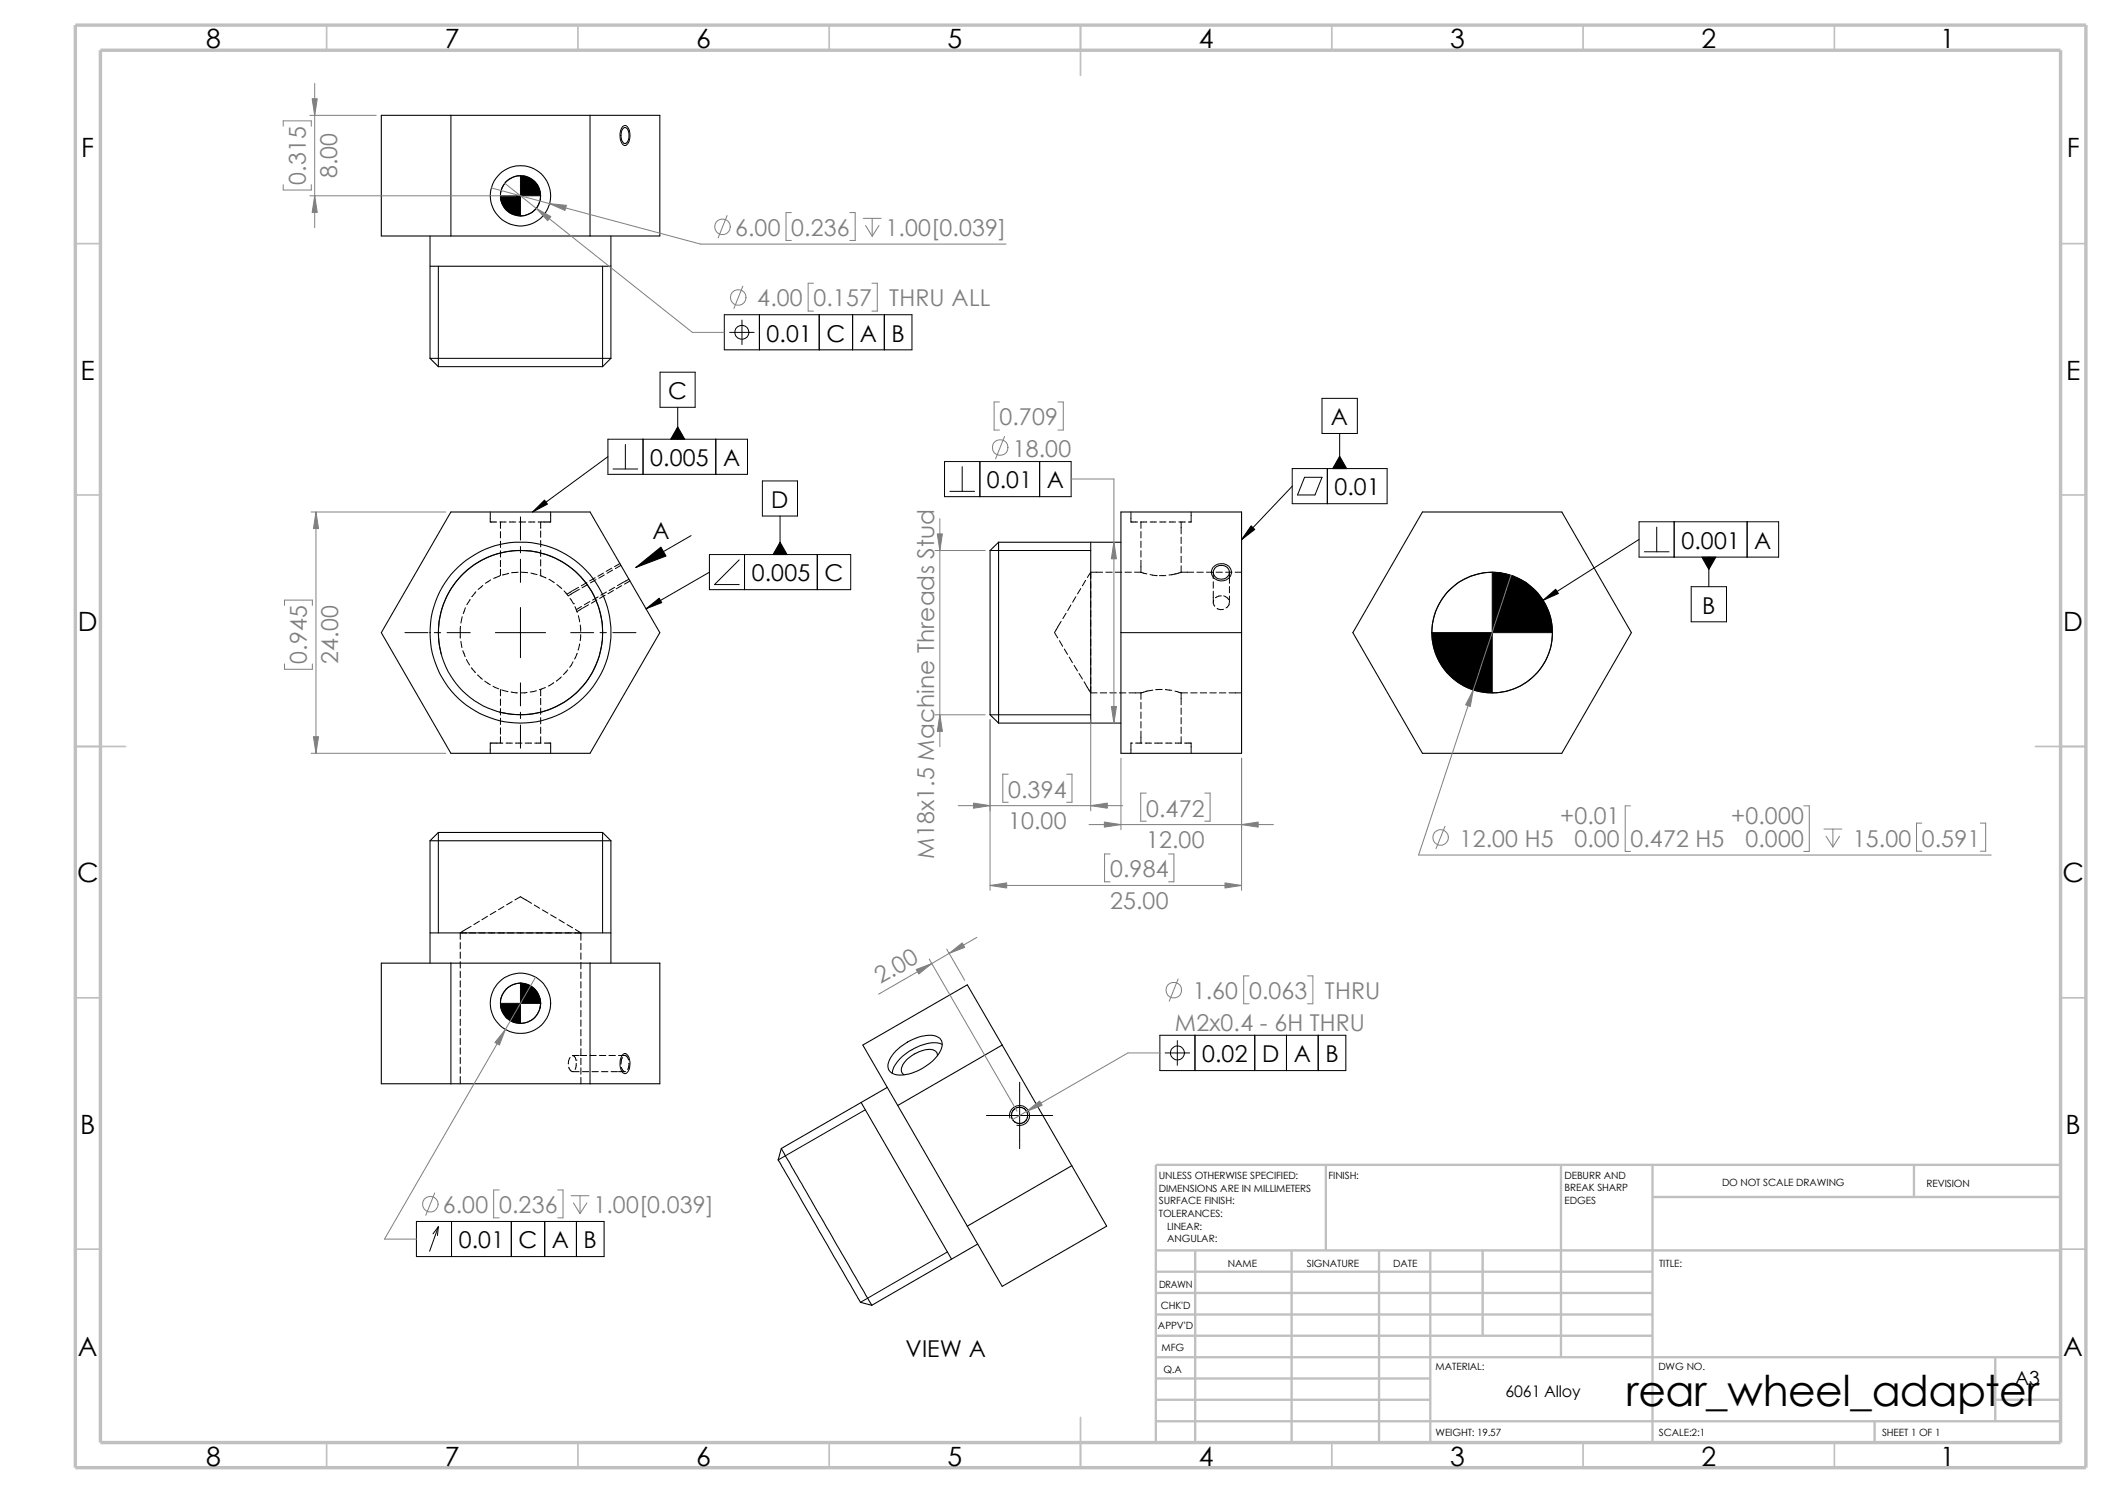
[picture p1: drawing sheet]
<svg xmlns="http://www.w3.org/2000/svg" width="420mm" height="297mm" viewBox="0 0 420 297" stroke-linecap="round" stroke-linejoin="round" font-family="sans-serif">
<g fill="none" stroke="#c0c0c0" stroke-width=".34">
<path d="M65 5v5M115 5v5M165 5v5M215 5v10M265 5v5M315 5v5M365 5v5M15 48.5h5M410 48.5h5M15 98.5h5M410 98.5h5M15 148.5h10"/>
<path d="M405 148.5h10M15 198.5h5M410 198.5h5M15 248.5h5M410 248.5h5M65 287v5M115 287v5M165 287v5M215 282v10M265 287v5M315 287v5M365 287v5"/>
</g>
<g fill="none" stroke="#c0c0c0" stroke-width=".47">
<path d="M263.8 231.7v17.1M310.6 231.7v38.3M328.8 231.7v55.3M328.8 238.1h81.2M380.8 231.7v6.4M410 231.7h-180v55.3M230 248.8h180M230 257.2h98.8M230 253h98.8M237.8 248.8v38.2M257 248.8v38.2M274.4 248.8v38.2"/>
<path d="M284.6 248.8v38.2M295 248.8v16.9M230 265.7h98.8M230 261.5h98.8M230 278.5h54.6M230 274.2h54.6M230 270h180M397 278.5h13M397 270v12.7M230 282.7h180M373 282.7v4.3"/>
</g>
<path d="M15 5h400v287h-400zM20 10h390v277h-390z" fill="none" stroke="#c0c0c0" stroke-width=".68" stroke-linecap="butt"/>
<g fill="none" stroke="#000" stroke-width=".2">
<path d="M103.5 35a3.9 3.9 0 0 0-3.9 3.9M107.6 38.9a4 4 0 0 1-4.1 4.1M123.9 25.1l.3-.1a1.04 1.04 0 0 1 1 1 3 3 0 0 1-.6 2.9l-.3 .1a2.15 2.15 0 0 1-.9-2.5l.3-1zM87.2 53v19.9M119.9 53v19.9M131.3 74h7v7h-7zM144.1 62.6h37.3v7h-37.3zM145.2 66.1h4.8M147.6 63.7v4.8M151.1 62.6v7M163 62.6v7M169.6 62.6v7"/>
<path d="M175.9 62.6v7M263 79.2h7v7h-7zM120.9 87.4h27.8v7h-27.8zM120.9 90.8l-14.9 11.1M122 93.3h4.9M124.4 88.4v4.9M127.9 87.4v7M134.8 81v6.4M142.4 87.4v7M151.7 95.7h7v7h-7zM187.9 91.8h25.2v7h-25.2zM189 97.7h4.9"/>
<path d="M191.4 92.8v4.9M194.9 91.8v7M206.8 91.8v7M257.1 93.2h18.9v7h-18.9zM257.1 96.7l-10.1 10.7M259.5 95h3.5l-1.4 3.5h-3.5zM264.1 93.2v7M266.5 86.2v7M93.5 119.3l-.6 1M94.7 117.7l-.8 1M96.1 116.5l-1 .8M97.5 101.9v1.9h1.3"/>
<path d="M97.6 115.4l-1 .6M99.4 114.6l-1.2 .5M99.4 103.8h1.3M99.6 103.8v1.3M99.6 105.7v1.3M99.6 107.7v1.2M99.6 109.6v1.2M99.6 111.5v1.2M99.6 113.2v1.3M101.2 114l-1.3 .4M101.3 103.8h1.3M103.1 113.8l-1.3 .2"/>
<path d="M103.3 103.8h1.2M103.5 102.8v4.6M103.5 108.7v1.3M103.5 111.3v4.6M103.7 113.8l1.3 .1M105.2 103.8h1.2M105.6 114l1.2 .3M107.4 114.5l1.2 .5M107.6 103.8v1.3M107.6 105.6v1.3M107.6 107.5v1.3M107.6 109.4v1.3"/>
<path d="M107.6 111.3v1.3M107.6 113.2v1.3M109.2 115.3l1.1 .6M109.6 101.9v1.9h-2.5M110.8 116.3l1 .8M113.4 119l.7 1.1M113.9 117.5l-1.1 .7M115.1 116.8l-1.1 .7M115.3 117.2l-2.3 1.3-.8-.9M116.8 115.9l-1.1 .6M116.9 116.3l-1.1 .6M117.3 119.7l-1.1 .6"/>
<path d="M118.4 114.9l-1.1 .7M118.6 115.3l-1.1 .7M118.7 119.4l-1.1 .6M119 118.7l-1.1 .7M120.1 114l-1.1 .6M120.2 114.4l-1.1 .6M120.4 118.4l-1.1 .6M120.6 117.8l-1.1 .6M121.7 113l-1.1 .7M121.9 113.4l-1.1 .6M122 117.5l-1.1 .6M122.3 116.8l-1.1 .7"/>
<path d="M123.4 112.1l-1.1 .6M123.5 112.5l-1.1 .6M123.7 116.5l-1.1 .6M124 115.9l-1.1 .6M125.1 115.2l-1.1 .6M125.3 115.6l-1.1 .6M137.5 106.6l-11 6.3M141.1 113.8l-12.6 7.3M141.1 110.3h28.1v7h-28.1zM147.1 111.4l-4.9 4.9h4.9M148.1 110.3v7M155.2 102.7v7.6"/>
<path d="M162.6 110.3v7M197 109.5h20M214 118.7l-.6 1.1M215 117.1l-.6 1.1M216 115.4l-.7 1.1M217 113.8v1.3M217 115.7v1.3M217 117.6v1.3M217 119.5v1.3M217 113.8h2.4M217 113.8l-.7 1.1M220 113.8h1.3"/>
<path d="M221.9 113.8h1.3M223.8 113.8h1.3M225 101.9v1.9h1.3M225.7 113.8h1.3M226.9 103.8h1.3M227 113.8l1.2 .4M227 103.8v1.3M227 105.7v1.3M227 107.7v1.2M227 109.6v1.2M227 111.5v2.3M228.8 103.8h1.3"/>
<path d="M228.8 114.3l1.2 .2M230 114.5h.1M230.7 114.5h1.2M230.7 103.8h1.3M232.6 103.8h1.3M234.5 103.8h1.3M235 113.8l-2.4 .6M235 113.8h2.5M235 103.8v2.4M235 106.8v1.3M235 108.8v1.2M235 110.7v1.2"/>
<path d="M235 112.6v1.2M237 101.9v1.9h-.6M238.1 113.8h1.3M240 113.8h1.3M241.3 112.9a2.04 2.04 0 0 1 2.3-.7 2.04 2.04 0 0 1 1.4 1.9 2.04 2.04 0 0 1-2.1 1.5 2.04 2.04 0 0 1-1.9-1.8zM241.4 113.8v1.3M241.4 115.7v1.3M241.4 117.6v2.2M241.5 119.4a1.06 1.06 0 0 0 .2 1.2M241.9 113.8h1.3M243 118.5l-.5 .1-.7 .3M243.5 118.5l.8 .5 .1 .3"/>
<path d="M243.8 113.8h1.3M244.6 119.9l-.1 .4-.6 .6M244.6 113.8v2.2M244.6 116.7v1.2M244.6 118.6v1.2M245.7 113.8h1.3M296.9 113.8a12.1 12.1 0 0 0-12 12.1M326.1 107.3l-19.1 12.1M326.1 103.8h27.8v7h-27.8zM327.2 109.8h4.9M329.6 104.9v4.9M333.1 103.8v7"/>
<path d="M336.5 116.7h7v7h-7zM340 110.8v5.9M347.6 103.8v7M80.6 125.9h4.5M86.4 125.9h1.3M87.8 130.1a16.4 16.4 0 0 1 14.3-20.5 16.4 16.4 0 0 1 17.7 17.7 16.4 16.4 0 0 1-20.5 14.3M88.9 125.9h4.7M91.6 124.6v2.4M91.7 127.6l.2 1.2M91.9 122.7l-.2 1.3M92.1 129.5l.4 1.1M92.6 120.9l-.4 1.2"/>
<path d="M92.8 131.2l.6 1.1M93.8 132.8l.8 1M95 134.3l1 .8M96.4 135.5l1.1 .7M98.1 136.5l1.1 .5M98.6 125.9h9.9M99.6 137.2v1.2M99.6 139.1v1.2M99.8 137.2l1.2 .4M101.7 137.7l1.3 .1M103.5 120.9v10M103.5 135.8v4.6"/>
<path d="M104.9 137.8h-1.3M106.7 137.4l-1.2 .3M107.6 137.2v1.2M107.6 138.9v1.3M108.5 136.8l-1.2 .4M110.2 135.8l-1.1 .7M111.7 134.7l-1 .8M112.9 133.3l-.8 .9M113.5 125.9h4.6M114 131.7l-.7 1.1M114.1 120.1h.1M114.4 120.7l.4 1"/>
<path d="M114.8 121.7l.1 .1M114.8 130l-.5 1.1M115.1 122.5l.2 1.2M115.3 128.1l-.3 1.2M115.4 124.3l.1 1.3M115.5 126.2l-.1 1.3M115.7 120.6l-1.1 .7M115.9 121l-1.1 .7M117.1 120.3l-1.1 .6M119.4 125.9h1.2M121.9 125.9h4.6M210.4 124.8l-.6 1 .6 1.1"/>
<path d="M210.8 127.5l.6 1.1M211.1 123.6l-.7 1.1M211.8 129.1l.6 1.1M212.1 122l-.6 1.1M212.7 130.7l.7 1.1M213.1 120.4l-.7 1.1M213.7 132.4l.7 1.1M214.7 134l.6 1.1M215.7 135.6l1.3 2.2M217 136.6v1.2h1.3M217 121.5v1.2M217 123.4v1.2"/>
<path d="M217 125.3v1.2M217 127.2v1.2M217 129.1v1.2M217 131v1.2M217 132.9v1.3M217 134.8v1.3M218.9 137.8h1.3M220.8 137.8h1.3M222.7 137.8h1.3M227 137.8v1.3M227 139.7v1.3M229.4 137.3l-2.4 .5h-2.4"/>
<path d="M231.2 137.2h-1.2M231.9 137.2l1.2 .1M233.8 137.5l.4 .1a3.4 3.4 0 0 0 2.1 .2M235 137.8v2.4M236.9 137.8h1.3M238.8 137.8h1.3M240.7 137.8h1.3M242.1 121a1.27 1.27 0 0 0 1.3 .2M242.6 137.8h1.3M244.5 137.8h2.5M308.9 125.9a11.9 11.9 0 0 1-12 11.9M99.6 141v1.2"/>
<path d="M99.6 142.9v1.2M99.6 144.8v1.2M99.6 146.6v1.2M100 147.8h-2.5v2.1M100.7 147.8h1.2M102.6 147.8h1.2M103.5 141.7v1.3M103.5 144.2v4.6M104.5 147.8h1.2M106.4 147.8h1.3M107.6 140.8v1.3M107.6 142.7v1.3"/>
<path d="M107.6 144.7v1.2M107.6 146.6v1.2M108.3 147.8h1.3v2.1M197 142.2h20M225.3 147.8h-.3v2.1M225.9 147.8h1.3M227 141.6v1.3M227 143.6v1.2M227 145.5v2.3M227.8 147.8h1.3M229.7 147.8h1.6M231.9 147.8h1.3"/>
<path d="M233.8 147.8h1.3M235 140.8v1.3M235 142.7v1.3M235 144.7v1.2M235 146.6v1.2M235.7 147.8h1.3v2.1M87.2 165.6v20M101.9 179.4l-1.1 .6M102.4 179l1.1-.6 1.1 .6M104.6 179l1.1 .7M119.9 165.6v20M91.6 185.6h1.2"/>
<path d="M91.6 185.6v1.3M91.6 187.5v1.3M91.6 189.4v1.3M91.6 191.3v1.3M91.6 193.2v1.3M91.6 195.1v1.3M91.6 197v1.3M91.6 198.9v1.3M93.3 185.6h1.3M93.7 184.3l-2.1 1.3M95.2 185.6h1.3M95.4 183.3l-1.1 .6"/>
<path d="M97 182.3l-1.1 .7M97.2 185.6h1.2M98.6 181.3l-1.1 .6M99.1 185.6h1.2M100.2 180.3l-1 .7M101 185.6h1.2M102.9 185.6h1.2M103.5 195.6h.1M103.5 195.6a4 4 0 0 0-3.9 4M103.5 195.6l.8 .1M104.8 185.6h1.2M106.3 180l1.1 .7"/>
<path d="M106.7 185.6h1.2M107.5 199.4l-.1 1.1M107.6 199.6a4 4 0 0 1-4.1 4M107.9 181l1.1 .7M108.6 185.6h1.3M109.6 182l1.1 .6M110.5 185.6h1.3M111.2 183l1.1 .6M112.4 185.6h1.3M112.8 183.9l1.1 .7M114.3 185.6h1.3M114.5 184.9l1.1 .7"/>
<path d="M115.6 185.6v1.4M115.6 187.7v1.2M115.6 189.6v1.2M115.6 191.5v1.2M115.6 193.4v1.2M115.6 195.3v1.3M115.6 197.2v1.3M115.6 199.1v1.3M91.6 200.8v1.3M91.6 202.7v1.3M91.6 204.6v1.3M91.6 206.5v1.3"/>
<path d="M91.6 208.4v1.3M91.6 210.4v1.2M91.6 212.3v1.2M91.6 214.2v1.4M113.2 212.3a1.08 1.08 0 0 0 .8 .9M113.4 210.4l-.3 .7v.6M114 213.1v.1M114 213.2h1.2M114 210l.5 .4 .1 .5M114.6 210.9h.1M114.6 211.5l-.2 1.3M115.2 210h-1.3"/>
<path d="M115.4 210h1.3M115.6 201v1.3M115.6 202.9v1.3M115.6 204.8v1.3M115.6 206.7v1.3M115.6 208.6v1.3M115.6 210.5v1.3M115.6 212.4v1.3M115.6 214.3v1.3M115.9 213.2h1.2M117.3 210h1.3M117.8 213.2h1.2"/>
<path d="M119.3 210h1.2M119.7 213.2h1.2M121.2 210h1.2M121.6 213.2h1.3M123.1 210h1.4l.3 .3 .3 .6M123.1 213.2h1.2M123.6 212.3l.3 .6 .4 .3M123.8 210.4l-.3 1.3M124 209.7l.3-.1a2.02 2.02 0 0 1 1 2.4 1.42 1.42 0 0 1-1.1 1.6 2.63 2.63 0 0 1-.6-3.2zM124.4 213.1l-.1 .1M125.1 211.5v.7l-.2 .5M202.9 215.3v13.2"/>
<path d="M230.8 206h37v7h-37zM231.8 209.5h4.9M234.2 207v4.9M237.7 206v7M249.6 206v7M255.9 206v7M262.3 206v7M172.2 220.8l-17.4 10M196.3 221.9h13.1M200.9 222.4a2 2 0 0 1 1.8-2.5 2 2 0 0 1 2.1 2.2 2 2 0 0 1-2.5 1.8M82.8 243h37.4v7h-37.4zM87.2 244.1l-1.1 1.3"/>
<path d="M87.2 244.1l-.2 1.7M87.2 244.1l-1.7 4.8M89.8 243v7M101.7 243v7M108.4 243v7M114.7 243v7M188.5 249l-17.3 10.1"/>
<circle cx="147.6" cy="66.1" r="1.4"/>
<circle cx="234.3" cy="209.4" r="1.4"/>
</g>
<g fill="none" stroke="#000" stroke-width=".21">
<path d="M75.9 22.9h55.4v24h-55.4zM89.7 22.9v24M117.4 22.9v24M124 25.5a.77 .77 0 0 1 1.1 .8 1.75 1.75 0 0 1-.8 2.2 1.55 1.55 0 0 1-.7-1.9l.1-.5zM85.6 46.9v24.4M85.6 53h35.9M121.5 46.9v24.4M85.6 71.3l1.6 1.6h32.7l1.6-1.6M85.6 71.3h35.9M89.7 101.9h27.7l13.9 24-13.9 24h-27.7l-13.8-24zM198.7 107.9l-1.7 1.6v32.7l1.7 1.6M198.7 107.9h24.3"/>
<path d="M198.7 107.9v35.9M217 107.9v35.9M223 101.9h24v48h-24zM241.9 112.9a1.57 1.57 0 0 1 1.9-.3 1.57 1.57 0 0 1 .7 1.8 1.58 1.58 0 0 1-2 .8 1.58 1.58 0 0 1-1-1.9zM283 101.9h27.7l13.9 24-13.9 24h-27.7l-13.8-24zM223 125.9h24M198.7 143.8h24.3M85.6 167.3l1.6-1.7h32.7l1.6 1.7M85.6 167.3v24.3M85.6 167.3h35.9M121.5 167.3v24.3M75.9 191.6h55.4v24h-55.4z"/>
<path d="M85.6 185.6h35.9M89.7 191.6v24M117.4 191.6v24M171.3 219.3l18 31.2M176.5 216.3l-21.1 12.2M178.2 209.1a10.1 10.1 0 0 1 7.5-3.1 1.9 1.9 0 0 1 1.7 1.1 1.9 1.9 0 0 1-.3 2 10 10 0 0 1-8.7 4.7 1.9 1.9 0 0 1-1.6-1.1 1.9 1.9 0 0 1 .2-2zM178.6 219.9l13.8 24M186.5 210a1.32 1.32 0 0 0-1.6-1.3 6.7 6.7 0 0 0-5.5 3.7v.8l.5 .6M187.5 207.8a6.4 6.4 0 0 0-5.6 .7 8.2 8.2 0 0 0-4.3 4.5l-.1 .5M199.4 207.9l-20.8 12M199.4 207.9l13.8 24M199.4 207.9l-7-12-20.7 12 6.9 12"/>
<path d="M155.4 228.5l-.6 2.3 16.4 28.2 2.2 .7M155.4 228.5l18 31.2M202 220.5l.7-.2h.7l.4 .3 .5 .5 .2 .7-.1 .6-.2 .4-.5 .5-.8 .2-.6-.1-.4-.2-.5-.5-.2-.7 .1-.6 .2-.5 .6-.4M213.2 231.9l-20.8 12M213.2 231.9l7 12-20.8 12-7-12M194.5 247.5l-21.1 12.2"/>
<circle cx="103.5" cy="39" r="6"/>
<circle cx="103.6" cy="38.9" r="4"/>
<circle cx="103.5" cy="125.9" r="16.3"/>
<circle cx="103.6" cy="125.9" r="18"/>
<circle cx="296.9" cy="125.9" r="12"/>
<circle cx="103.6" cy="199.6" r="4"/>
<circle cx="103.6" cy="199.6" r="6"/>
</g>
<g fill="#000" stroke="#000" stroke-width=".2">
<path d="M134.8 84.9l1.4 2.5h-2.8zM266.5 90.8l1.4 2.4h-2.8zM106 101.9l2.3-2.4 .6 .8zM126.5 112.9l5-4.1 1 1.8zM155.2 107.9l1.4 2.4h-2.8zM248.9 104.6l.7 .7-2.6 2.1zM307 119.4l2.5-2.2 .5 .9zM338.6 110.8h2.8l-1.4 2.5zM128.5 121.1l2.6-2.1 .6 .9z"/>
<path d="M99.6 38.9h3.9v4.1a4 4 0 0 1-3.9-4.1z" fill-rule="evenodd"/>
<path d="M103.5 35a4 4 0 0 1 4.1 3.9h-4.1z" fill-rule="evenodd"/>
<path d="M284.9 125.9h12v11.9a12 12 0 0 1-12-11.9z" fill-rule="evenodd"/>
<path d="M296.9 113.8a12.1 12.1 0 0 1 12 12.1h-12z" fill-rule="evenodd"/>
<path d="M99.6 199.6h3.9v4a3.9 3.9 0 0 1-3.9-4z" fill-rule="evenodd"/>
<path d="M103.5 195.6a4 4 0 0 1 4.1 4h-4.1z" fill-rule="evenodd"/>
</g>
<g fill="none" stroke="#808080" stroke-width=".2">
<path d="M62.6 16.6v28.7M56.3 25.1v-1.1h5.6v1.1M56.3 36.7v1.1h5.6v-1.1M61.6 38.9h41M61.6 22.9h13.2M97.7 37.4l41.7 11.2h60.8M100.4 36.4l37.4 29.7h6.3M144.7 42.9l-1.8 4.4M147.8 56.9l-1.8 4.5M157.4 42.3h-1v5.5h1M161.8 56.3h-1v5.6h1M169.1 42.3h1v5.5h-1"/>
<path d="M171.7 43.4h3.6M172.2 44.9l1.3 2.1M173.5 56.3h1v5.6h-1M173.5 43.4v3.6M174.9 44.9l-1.4 2.1M198.8 80h-1v5.6h1M210.5 80h1v5.6h-1M199.9 86.8l-1.8 4.5M213.1 95.3h8.5v48.5M61.9 101.9h26.8M62.9 101.9v48M186 109.5h10"/>
<path d="M187 103.2v45.3M300.6 114.5l-18.4 55.6h114M56.6 120.4v-1h5.5v1M56.6 132.1v1h5.5v-1M61.9 149.9h26.8M186 142.2h10M197 143.2v33.9M200.6 154h-1.1v5.6h1.1M212.2 154h1.1v5.6h-1.1M217 143.2v18.1M223 150.8v14.3M228 157.8h-1.1v5.6h1.1"/>
<path d="M239.7 157.8h1v5.6h-1M247 150.8v26.3M190.6 160.3h32.8M197 176.1h50M216.7 164h36.7M220.9 169.9h-1.1v5.5h1.1M232.5 169.9h1.1v5.5h-1.1M287.5 164.4l-1.8 4.4M324.4 160.3h-1.1v9.1h1.1M358.9 160.3h1.1v9.1h-1.1M362.9 164.9h3.5M363.3 166.4l1.4 2.1"/>
<path d="M364.7 164.9v3.6M366 166.4l-1.3 2.1M382.4 163.7h-1.1v5.6h1.1M394 163.7h1.1v5.6h-1.1M106.6 194.4l-30.1 52.1h6.3M184.9 190.8l17.5 30.3M188.3 188.8l3.6 6.2M194.4 186.5l-19.6 11.3M234.4 194.7l-1.8 4.5M248.5 194.1h-1.1v5.6h1.1M260.1 194.1h1.1v5.6h-1.1M230.8 209.5h-6.4l-22.9 13.2"/>
<path d="M86.5 237.3l-1.8 4.5M99.3 236.7h-1.1v5.6h1.1M111 236.7h1v5.6h-1M113.6 237.9h3.6M114.1 239.3l1.3 2.1M115.4 237.9v3.5M116.8 239.3l-1.4 2.1"/>
<circle cx="143.7" cy="45.1" r="1.56"/>
<circle cx="146.9" cy="59.2" r="1.56"/>
<circle cx="199" cy="89" r="1.56"/>
<circle cx="286.6" cy="166.6" r="1.55"/>
<circle cx="233.5" cy="197" r="1.56"/>
<circle cx="85.6" cy="239.6" r="1.56"/>
</g>
<g fill="#808080" stroke="#808080" stroke-width=".2">
<path d="M100.5 204.8l-1.1 3.1-.9-.5z"/>
<path d="M62.9 101.9l.5 3.3h-1z"/>
<path d="M62.4 146.6h1l-.5 3.3z"/>
<path d="M186.5 106.2h1l-.5 3.3z"/>
<path d="M187 142.2l.5 3.3h-1z"/>
<path d="M193.7 159.8l3.3 .5-3.3 .5z"/>
<path d="M217 160.3l3.3-.5v1z"/>
<path d="M221.1 140.5h1l-.5 3.3z"/>
<path d="M221.6 107.9l.5 3.3h-1z"/>
<path d="M243.7 175.6l3.3 .5-3.3 .6z"/>
<path d="M197 176.1l3.3-.5v1.1z"/>
<path d="M247 164l3.3-.5v1z"/>
<path d="M219.7 163.5l3.3 .5-3.3 .5z"/>
<path d="M293.1 137.2l-.6 3.3-.9-.3z"/>
<path d="M109.3 40.5l3.4 .4-.3 1z"/>
<path d="M106.7 41.4l2.9 1.7-.6 .8z"/>
<path d="M62.6 38.9l.5 3.3h-1z"/>
<path d="M62.1 19.6h1l-.5 3.3z"/>
<path d="M204.2 221.1l2.6-2.1 .5 .9z"/>
<path d="M182.3 192.9l3.1-1.2-2.6 2.1z"/>
<path d="M188.8 189.7l2.6-2.1 .5 .9z"/>
</g>
<text font-size="8.5" x="323.5" y="279.7">rear_wheel_adapter</text>
<g font-size="5.3">
<text x="41" y="9.6">8</text>
<text x="88.5" y="9.6">7</text>
<text x="138.5" y="9.6">6</text>
<text x="188.5" y="9.6">5</text>
<text x="238.5" y="9.6">4</text>
<text x="288.5" y="9.6">3</text>
<text x="338.5" y="9.6">2</text>
<text x="386" y="9.6">1</text>
<text x="16.2" y="31.3">F</text>
<text x="411.2" y="31.3">F</text>
<text x="16" y="75.6">E</text>
<text x="411" y="75.6">E</text>
<text x="15.5" y="125.6">D</text>
<text x="410.5" y="125.6">D</text>
<text x="15.3" y="175.6">C</text>
<text x="410.3" y="175.6">C</text>
<text x="16" y="225.6">B</text>
<text x="411" y="225.6">B</text>
<text x="15.5" y="269.8">A</text>
<text x="410.5" y="269.8">A</text>
<text x="41" y="291.6">8</text>
<text x="88.5" y="291.6">7</text>
<text x="138.5" y="291.6">6</text>
<text x="188.5" y="291.6">5</text>
<text x="238.5" y="291.6">4</text>
<text x="288.5" y="291.6">3</text>
<text x="338.5" y="291.6">2</text>
<text x="386" y="291.6">1</text>
</g>
<g font-size="4.6" fill="#808080">
<text x="67.1" y="35.4" transform="rotate(-90 67.1 35.4)">8.00</text>
<text x="60.8" y="36.7" transform="rotate(-90 60.8 36.7)">0.315</text>
<text x="146.3" y="46.9">6.00</text>
<text x="157.4" y="46.9">0.236</text>
<text x="176.2" y="46.9">1.00[0.039]</text>
<text x="150.7" y="61">4.00</text>
<text x="161.8" y="61">0.157</text>
<text x="176.9" y="61">THRU ALL</text>
<text x="198.8" y="84.6">0.709</text>
<text x="201.5" y="90.9">18.00</text>
<text x="61" y="132.1" transform="rotate(-90 61 132.1)">0.945</text>
<text x="67.3" y="132.1" transform="rotate(-90 67.3 132.1)">24.00</text>
<text x="200.6" y="158.7">0.394</text>
<text x="200.6" y="164.9">10.00</text>
<text x="228" y="162.4">0.472</text>
<text x="310.4" y="163.9">+0.01</text>
<text x="344.4" y="163.9">+0.000</text>
<text x="185.9" y="170.8" transform="rotate(-90 185.9 170.8)">M18x1.5 Machine Threads Stud</text>
<text x="228" y="168.7">12.00</text>
<text x="290.4" y="168.4">12.00 H5</text>
<text x="313.2" y="168.4">0.00</text>
<text x="324.4" y="168.4">0.472 H5</text>
<text x="347.3" y="168.4">0.000</text>
<text x="368.6" y="168.4">15.00</text>
<text x="382.4" y="168.4">0.591</text>
<text x="220.9" y="174.5">0.984</text>
<text x="220.9" y="180.8">25.00</text>
<text x="175.2" y="195.8" transform="rotate(-30 175.2 195.8)">2.00</text>
<text x="237.3" y="198.8">1.60</text>
<text x="248.5" y="198.8">0.063</text>
<text x="263.6" y="198.8">THRU</text>
<text x="233.8" y="205">M2x0.4 - 6H THRU</text>
<text x="88.1" y="241.3">6.00</text>
<text x="99.3" y="241.3">0.236</text>
<text x="118.1" y="241.3">1.00[0.039]</text>
</g>
<g font-size="4.6">
<text x="152.5" y="67.9">0.01</text>
<text x="164.4" y="67.9">C</text>
<text x="171.1" y="67.9">A</text>
<text x="177.3" y="67.9">B</text>
<text x="132.9" y="79.4">C</text>
<text x="264.8" y="84.6">A</text>
<text x="129.4" y="92.7">0.005</text>
<text x="143.8" y="92.7">A</text>
<text x="153.5" y="101">D</text>
<text x="196.3" y="97.2">0.01</text>
<text x="208.2" y="97.2">A</text>
<text x="265.5" y="98.6">0.01</text>
<text x="129.8" y="107.2">A</text>
<text x="334.5" y="109.2">0.001</text>
<text x="349" y="109.2">A</text>
<text x="149.6" y="115.7">0.005</text>
<text x="164" y="115.7">C</text>
<text x="338.7" y="122">B</text>
<text x="239.2" y="211.3">0.02</text>
<text x="251.1" y="211.3">D</text>
<text x="257.4" y="211.3">A</text>
<text x="263.7" y="211.3">B</text>
<text x="91.3" y="248.3">0.01</text>
<text x="103.2" y="248.3">C</text>
<text x="109.8" y="248.3">A</text>
<text x="116.1" y="248.3">B</text>
<text x="180.2" y="269.9">VIEW A</text>
</g>
<text font-size="3.9" x="400.9" y="275.5">A3</text>
<text font-size="3.2" x="299.5" y="277.9">6061 Alloy</text>
<g font-size="2">
<text x="230.5" y="234.6">UNLESS OTHERWISE SPECIFIED:</text>
<text x="230.5" y="237.1">DIMENSIONS ARE IN MILLIMETERS</text>
<text x="230.5" y="239.6">SURFACE FINISH:</text>
<text x="264.3" y="234.6">FINISH:</text>
<text x="311.3" y="239.5">EDGES</text>
<text x="311.3" y="234.5">DEBURR AND</text>
<text x="311.3" y="237">BREAK SHARP</text>
<text x="342.6" y="236">DO NOT SCALE DRAWING</text>
<text x="383.3" y="236.2">REVISION</text>
<text x="230.5" y="242.1">TOLERANCES:</text>
<text x="232.2" y="244.6">LINEAR:</text>
<text x="232.2" y="247.1">ANGULAR:</text>
<text x="260" y="252">SIGNATURE</text>
<text x="277.2" y="252">DATE</text>
<text x="330.1" y="252">TITLE:</text>
<text x="230.6" y="256.2">DRAWN</text>
<text x="244.3" y="252.1">NAME</text>
<text x="230.9" y="260.4">CHK'D</text>
<text x="230.4" y="264.5">APPV'D</text>
<text x="231.1" y="268.8">MFG</text>
<text x="231.5" y="273.1">Q.A</text>
<text x="285.6" y="272.5">MATERIAL:</text>
<text x="329.9" y="272.5">DWG NO.</text>
<text x="285.6" y="285.6">WEIGHT: 19.57</text>
<text x="330" y="285.6">SCALE:2:1</text>
<text x="374.4" y="285.6">SHEET 1 OF 1</text>
</g>
</svg>
